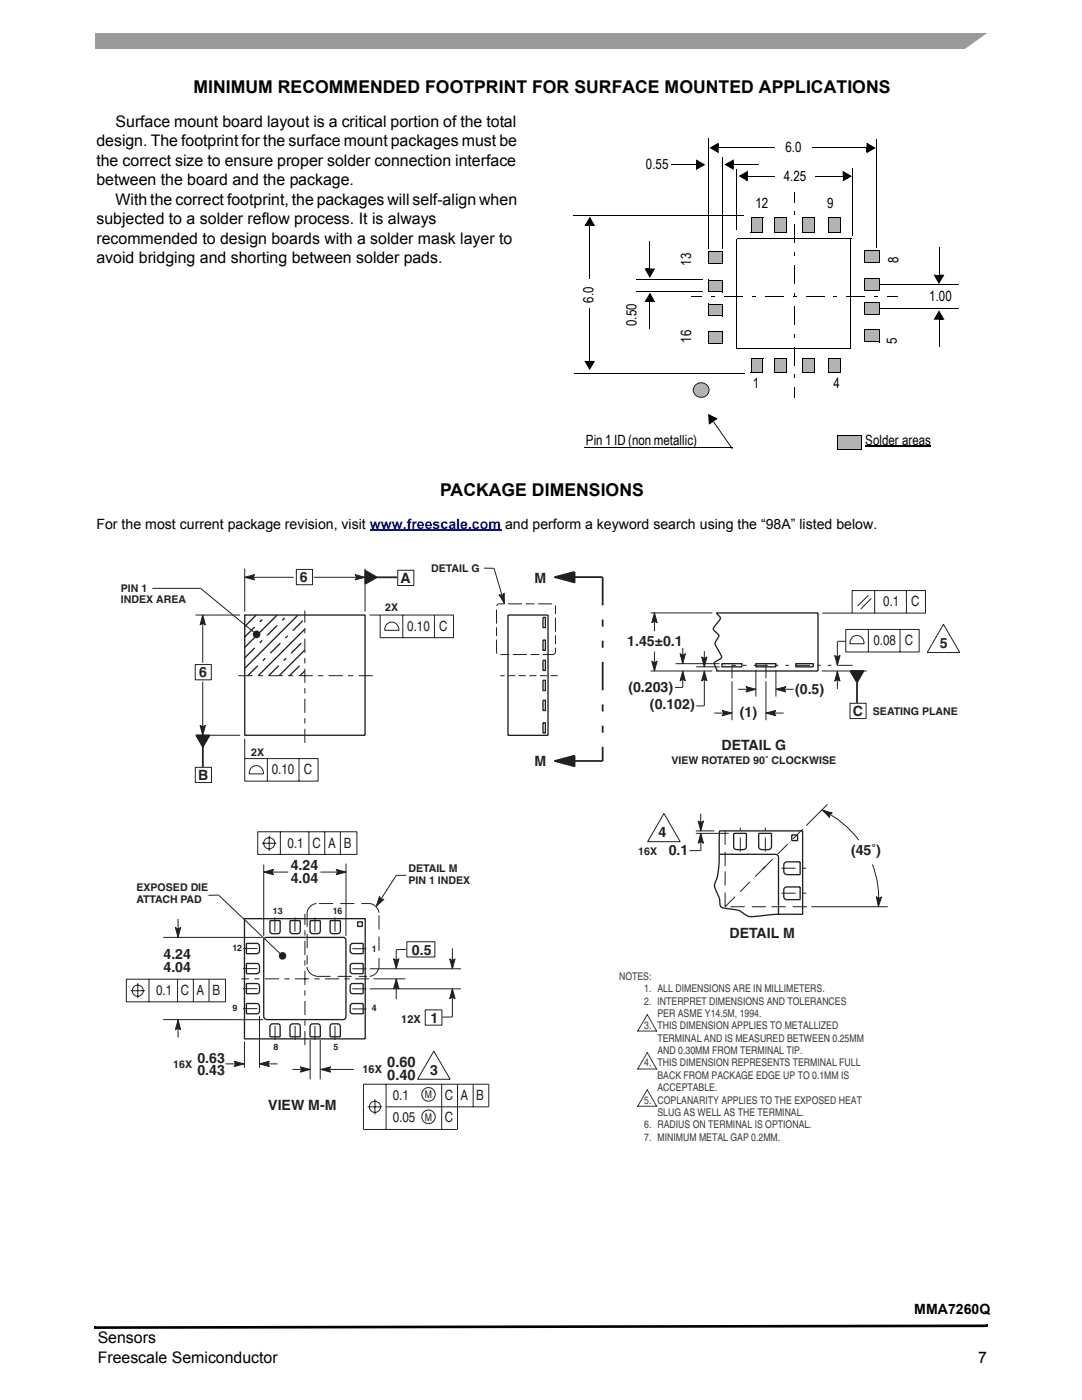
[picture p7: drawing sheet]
<svg xmlns="http://www.w3.org/2000/svg" width="216mm" height="279mm" viewBox="0 0 216 279" stroke-linecap="round" stroke-linejoin="round" font-family="sans-serif">
<path d="M18.8 264.7h.2v.5h-.2zM196.8 264.3h.3v.6h-.3zM19 264.7l177.8-.4v.6l-177.8 .3z" fill="#000"/>
<path d="M19 6.6h177.8v3.2h-177.8z" fill="#9a9a9a"/>
<path d="M192 10.2l5.3-3.8h1.5v3.8z" fill="#fff"/>
<path d="M73.8 105.8h26.2" fill="none" stroke="#00f" stroke-width=".3"/>
<path d="M147 47.7h22.8v21.9h-22.8z" fill="#fff"/>
<path d="M147 47.6v22M147 47.7h22.9M169.8 47.7v21.9M147 69.6h22.8" fill="none" stroke="#000" stroke-width=".2"/>
<g fill="#fff">
<path d="M136.1 49.1h2.9v4h-2.9z"/>
<path d="M177.4 48.5h3.4v4h-3.4z"/>
<path d="M136.1 63.3h3.7v5.1h-3.7z"/>
<path d="M177 64.7h3.8v4h-3.8z"/>
<path d="M125.1 60.1h3.7v5h-3.7z"/>
<path d="M116.6 56.3h3.7v5h-3.7z"/>
<path d="M172.7 86.8h13.4v2.9h-13.4z"/>
</g>
<path d="M172.7 89h13.1" fill="none" stroke="#000" stroke-width=".21"/>
<path d="M116.9 86.9h22.2v2.2h-22.2z" fill="#fff"/>
<path d="M172.5 50h2.9v2.3h-2.9z" fill="#b3b3b3"/>
<path d="M172.4 52.3h3M172.5 50h3M172.5 49.9v2.4M175.4 50v2.4" fill="none" stroke="#000" stroke-width=".2"/>
<path d="M172.5 55.6h2.9v2.3h-2.9z" fill="#b3b3b3"/>
<path d="M172.4 57.9h3M172.5 55.6h3M172.5 55.5v2.4M175.4 55.6v2.4" fill="none" stroke="#000" stroke-width=".2"/>
<path d="M172.5 60.4h2.9v2.3h-2.9z" fill="#b3b3b3"/>
<path d="M172.4 62.7h3M172.5 60.4h3M172.5 60.3v2.4M175.4 60.4v2.4" fill="none" stroke="#000" stroke-width=".2"/>
<path d="M172.5 65.8h2.9v2.4h-2.9z" fill="#b3b3b3"/>
<path d="M172.4 68.2h3M172.5 65.8h3M172.5 65.8v2.4M175.4 65.8v2.5" fill="none" stroke="#000" stroke-width=".2"/>
<path d="M141.4 50.3h2.8v2.3h-2.8z" fill="#b3b3b3"/>
<path d="M141.3 52.6h2.9M141.4 50.3h2.9M141.4 50.2v2.4M144.2 50.3v2.4" fill="none" stroke="#000" stroke-width=".2"/>
<path d="M141.4 55.9h2.8v2.3h-2.8z" fill="#b3b3b3"/>
<path d="M141.3 58.2h2.9M141.4 55.9h2.9M141.4 55.8v2.4M144.2 55.9v2.4" fill="none" stroke="#000" stroke-width=".2"/>
<path d="M141.4 60.7h2.8v2.3h-2.8z" fill="#b3b3b3"/>
<path d="M141.3 63h2.9M141.4 60.7h2.9M141.4 60.6v2.4M144.2 60.7v2.4" fill="none" stroke="#000" stroke-width=".2"/>
<path d="M141.4 66.1h2.8v2.4h-2.8z" fill="#b3b3b3"/>
<path d="M141.3 68.5h2.9M141.4 66.1h2.9M141.4 66.1v2.4M144.2 66.1v2.5" fill="none" stroke="#000" stroke-width=".2"/>
<path d="M149.9 71.5h2.3v2.9h-2.3z" fill="#b3b3b3"/>
<path d="M149.8 74.4h2.4M149.9 71.5h2.4M149.9 71.4v3M152.2 71.5v2.9" fill="none" stroke="#000" stroke-width=".2"/>
<path d="M154.5 71.5h2.4v2.9h-2.4z" fill="#b3b3b3"/>
<path d="M154.5 74.4h2.4M154.5 71.5h2.5M154.5 71.4v3M156.9 71.5v2.9" fill="none" stroke="#000" stroke-width=".2"/>
<path d="M160.1 71.5h2.4v2.9h-2.4z" fill="#b3b3b3"/>
<path d="M160.1 74.4h2.4M160.1 71.5h2.5M160.1 71.4v3M162.5 71.5v2.9" fill="none" stroke="#000" stroke-width=".2"/>
<path d="M165.4 71.5h2.3v2.9h-2.3z" fill="#b3b3b3"/>
<path d="M165.3 74.4h2.4M165.4 71.4v3M165.4 71.5h2.4M167.7 71.5v2.9" fill="none" stroke="#000" stroke-width=".2"/>
<path d="M149.9 43.5h2.3v2.9h-2.3z" fill="#b3b3b3"/>
<path d="M149.8 46.4h2.4M149.9 43.5h2.4M149.9 43.4v3M152.2 43.5v2.9" fill="none" stroke="#000" stroke-width=".2"/>
<path d="M154.5 43.5h2.4v2.9h-2.4z" fill="#b3b3b3"/>
<path d="M154.5 46.4h2.4M154.5 43.5h2.5M154.5 43.4v3M156.9 43.5v2.9" fill="none" stroke="#000" stroke-width=".2"/>
<path d="M160.1 43.5h2.4v2.9h-2.4z" fill="#b3b3b3"/>
<path d="M160.1 46.4h2.4M160.1 43.5h2.5M160.1 43.4v3M162.5 43.5v2.9" fill="none" stroke="#000" stroke-width=".2"/>
<path d="M165.4 43.5h2.3v2.9h-2.3z" fill="#b3b3b3"/>
<g fill="none" stroke="#000" stroke-width=".2">
<path d="M141.4 27.7v22M144.1 31.4v18.3M147 33.8v12M158.6 38.3v2.1M170.1 33.5v13.4M174.8 27.7v21.7M114.4 43h34M127 55.7h13.3M127 58.3h13.3M138 59.1h2.1M144.5 59.1h3.7M152.6 59.1h3.8"/>
<path d="M158.6 44.8v3.7M158.6 52.9v3.8M160.7 59.1h3.8M165.3 46.4h2.4M165.4 43.4v3M165.4 43.5h2.4M167.7 43.5v2.9M168.9 59.1h3.7M175.5 56.8h15.8M177 59.1h2.1M114.5 74.5h34M158.6 61v3.8"/>
<path d="M158.6 69.2v3.7M158.6 77.3v2.1M175.5 61.5h15.8"/>
</g>
<path d="M142 59h.6v.2h-.6zM150.1 59h.6v.2h-.6zM158.2 59h.7v.2h-.7zM158.5 42.3h.1v.6h-.1zM158.5 50.4h.1v.6h-.1zM158.5 58.5h.1v.7h-.1zM166.4 59h.6v.2h-.6zM174.5 59h.6v.2h-.6zM158.5 66.7h.1v.6h-.1zM158.5 74.8h.1v.6h-.1z" fill="#000"/>
<path d="M138.8 76.8a1.51 1.51 0 0 1 2.3 .1 1.51 1.51 0 0 1-.6 2.3 1.49 1.49 0 0 1-1.8-.5 1.49 1.49 0 0 1 .1-1.9z" fill-rule="evenodd" fill="#b3b3b3"/>
<path d="M138.7 76.8a1.69 1.69 0 0 1 1.8-.4 1.69 1.69 0 0 1 1.1 1.5h-.2l-.1-.6-.3-.4-.5-.3-.6-.1-.6 .1-.4 .3-.4 .4-.1 .6 .5 .9 .4 .3 .6 .1 .9-.2 .5-.6 .1-.5h.2a1.64 1.64 0 0 1-2 1.5 1.64 1.64 0 0 1-1.2-2.2zM141.4 77.9h.2z" fill="#000"/>
<path d="M167.2 87h4.7v2.7h-4.7z" fill="#b3b3b3"/>
<g fill="none" stroke="#000" stroke-width=".2">
<path d="M133.9 32.9h5.1M143.3 29.5h11.2M146.3 32.9h5.1M149.1 35.2h5.4M162.1 29.5h10.9M162.7 35.2h5.5M117.7 45v10.6M129.7 48.1v5.6M187.4 49.4v5.5M117.7 61.5v10.6M129.7 60.2v5.5M187.4 63.7v5.6"/>
<path d="M116.6 89.3h29.6M167.1 89.7h4.8M167.2 86.9v2.8M167.2 87h4.8M171.9 87v2.8"/>
</g>
<g fill="#000">
<path d="M138.9 31.8l1.8 1.1-1.8 1.1 .1-.5 1.3-.8 .2 .3-1.5-.7 .1-.3 .1 .9h-.3zM138.9 32.9h.3v.7h-.3zM143 28.8h.4v.7h-.4zM141.6 29.5l1.8-1.1-.1 .5-1.3 .8-.1-.4 1.4 .8-.2 .3-.1-.9h.4v1.1zM146 32.1h.4v.8h-.4zM144.5 32.9l1.9-1.1-.1 .5-1.3 .7-.2-.3 1.5 .7-.2 .4-.1-.9h.4v1zM148.9 34.4h.3v.8h-.3zM147.4 35.1l1.8-1-.1 .4-1.3 .8-.1-.3 1.4 .7-.1 .3-.1-.8h.3v1zM168.1 34.1l1.9 1.1-1.9 1 .1-.4 1.3-.8 .2 .3-1.5-.7 .2-.4 .1 1h-.4zM168.1 35.2h.4v.7h-.4zM172.9 28.5l1.9 1-1.9 1.1 .1-.5 1.3-.7 .2 .3-1.5-.8 .2-.3 .1 .9h-.4zM172.9 29.5h.4v.8h-.4z"/>
<path d="M117.7 43.2l1 1.9-.4-.1-.8-1.3 .4-.2-.8 1.5-.3-.2 .9-.1v.4h-1.1zM117.7 44.7h.7v.4h-.7zM128.9 53.6h.8v.4h-.8zM128.6 53.6l.5 .1 .7 1.3-.3 .2 .8-1.5 .3 .1-.9 .2v-.4h1l-1 1.8zM186.6 54.8h.8v.4h-.8zM186.3 54.8l.5 .1 .7 1.3-.3 .2 .8-1.5 .3 .2-.9 .1v-.4h1l-1 1.9zM116.9 72h.8v.4h-.8zM116.6 72l.5 .1 .7 1.3-.3 .2 .8-1.5 .3 .2-.9 .1v-.4h1l-1 1.9zM129.7 58.4l1 1.9-.4-.1-.8-1.3 .4-.2-.8 1.5-.3-.2 .9-.1v.4h-1.1zM129.7 59.9h.7v.4h-.7zM187.4 61.9l1.1 1.9-.5-.1-.8-1.3 .3-.2-.7 1.5-.3-.2 .9-.1v.4h-1.1zM187.4 63.4h.7v.4h-.7z"/>
<path d="M141.3 82.6l1.9 .9-.4 .2-1.4-.6 .2-.3 .2 1.6h-.4l.7-.5 .2 .3-.8 .5zM142.2 84.1h.2zM142.3 84.2l.1-.1 3.8 5.4-.2 .1zM142.1 83.9l.6-.5 .3 .3-.7 .5zM146 89.6h.2z"/>
</g>
<g fill="#000">
<path d="M139 32.1l1.4 .8-1.4 .7zM141.9 29.5l1.3-.7v1.5zM144.9 32.9l1.3-.8v1.5zM147.8 35.2l1.3-.8v1.5zM168.3 34.4l1.3 .8-1.3 .7zM173.1 28.8l1.3 .7-1.3 .8zM117.7 43.6l.7 1.3h-1.5zM128.9 53.8h1.5l-.7 1.3zM186.6 55h1.5l-.7 1.3zM116.9 72.2h1.5l-.7 1.3zM129.7 58.8l.7 1.3h-1.5zM187.4 62.3l.7 1.3h-1.5z"/>
<path d="M141.5 82.9l1.4 .7-1.3 .8z"/>
</g>
<path d="M50.4 122.7l-1.6 1.5M129.2 210.1l1.8 3.3h-3.8zM129.2 217.5l1.8 3.3h-3.8zM129.2 202.5l1.8 3.3h-3.8z" fill="none" stroke="#343a3c" stroke-width=".2"/>
<path d="M143.6 165.8h16.6v16.7h-2.1a55.7 55.7 0 0 0-8.5 .4l-1.4-.7a5.8 5.8 0 0 0-3.3-.9l-.6-.1a.89 .89 0 0 1-.7-1.2v-.7l-.4-.9a2.65 2.65 0 0 1-.5-2.3 18.1 18.1 0 0 0 .8-7zM143.7 170.5h11a.63 .63 0 0 1 .6 .6v11.4M148.9 166.3h-2.5v2.6M148.9 168.9a.6 .6 0 0 1-.6 .6l-1.3 .1a.63 .63 0 0 1-.6-.7M148.9 166.3v2.6M151.4 168.9a.63 .63 0 0 0 .6 .7M153.9 166.3h-2.5v2.6M153.9 166.3v2.6a.63 .63 0 0 1-.6 .7h-1.3M158 166.6h1.1v1.2h-1.1zM159.7 177h-2.7a.63 .63 0 0 0-.6 .6v1.3M159.7 177v2.5h-2.7a.63 .63 0 0 1-.6-.6M159.7 172h-2.7a.66 .66 0 0 0-.6 .6v1.3a.64 .64 0 0 0 .6 .6l2.7 .1v-2.6" fill="none" stroke="#231f20" stroke-width=".26"/>
<path d="M144.7 172.8v-8.1M147.7 170v-4.8M152.2 173.4l8.2-8.2M152.7 170v-4.8M155.9 173.3h5M155.9 178.3h5M144.7 181l8.2-8.3M144.7 181v-8.2M152.8 181h-8.1M161 181h-8.2" fill="none" stroke="#231f20" stroke-width=".2" stroke-dasharray="2.8 1.4" stroke-linecap="butt"/>
<path d="M138.8 165.8h3.7M138.8 166.3h6.6M165.1 160.5l-4.2 4.3M174.1 172.5a19.2 19.2 0 0 1 1.2 8.5M161.9 181h15.2" fill="none" stroke="#231f20" stroke-width=".2"/>
<path d="M174.9 179l.5 .3 .5-.3-.6 2z" fill-rule="evenodd" fill="#231f20"/>
<path d="M174.9 179l.5 .3 .5-.3-.6 2z" fill="none" stroke="#231f20" stroke-width=".2"/>
<path d="M164.1 161.7l2 .5-.6 .3v.6z" fill-rule="evenodd" fill="#231f20"/>
<path d="M139.8 166.3l.1 3.5M164.1 161.7a20.6 20.6 0 0 1 7.3 6M164.1 161.7l2 .5-.6 .3v.6z" fill="none" stroke="#231f20" stroke-width=".2"/>
<path d="M139.8 166.3l.6 2-.6-.3-.5 .3z" fill-rule="evenodd" fill="#231f20"/>
<path d="M139.8 162.4v3.4M139.8 166.3l.6 2-.6-.3-.5 .3z" fill="none" stroke="#231f20" stroke-width=".2"/>
<path d="M139.3 163.8l.5 .4 .6-.4-.6 2z" fill-rule="evenodd" fill="#231f20"/>
<path d="M132.5 162.3l3.2 5.7h-6.5zM137.6 169.8h2.3M139.3 163.8l.5 .4 .6-.4-.6 2z" fill="none" stroke="#231f20" stroke-width=".2"/>
<path d="M48.8 122.7h24v24h-24z" fill="#fff"/>
<path d="M48.8 122.7h24v24h-24z" fill="none" stroke="#231f20" stroke-width=".26"/>
<path d="M48.8 113.5v8.6M40.5 122.7v9.6M73.7 122.7h2.2M39 146.7h8.9M48.8 147.4v4" fill="none" stroke="#231f20" stroke-width=".2"/>
<path d="M40.5 122.7l.5 2-.5-.3-.6 .3z" fill-rule="evenodd" fill="#231f20"/>
<path d="M62.6 115.2h10.2M40.5 122.7l.5 2-.5-.3-.6 .3z" fill="none" stroke="#231f20" stroke-width=".2"/>
<path d="M70.9 114.7l1.9 .5-1.9 .5 .3-.5z" fill-rule="evenodd" fill="#231f20"/>
<path d="M70.9 114.7l1.9 .5-1.9 .5 .3-.5zM40.5 136v10.7" fill="none" stroke="#231f20" stroke-width=".2"/>
<path d="M39.9 144.8l.6 .3 .5-.3-.5 1.9z" fill-rule="evenodd" fill="#231f20"/>
<path d="M48.8 115.2h9.8M39.9 144.8l.6 .3 .5-.3-.5 1.9z" fill="none" stroke="#231f20" stroke-width=".2"/>
<path d="M48.8 115.2l2-.5-.3 .5 .3 .5z" fill-rule="evenodd" fill="#231f20"/>
<path d="M48.8 115.2l2-.5-.3 .5 .3 .5z" fill="none" stroke="#231f20" stroke-width=".2"/>
<path d="M75.2 115.2h4.1" fill="none" stroke="#231f20" stroke-width=".35"/>
<path d="M72.9 113.9l2.3 1.3-2.3 1.3z" fill="#231f20"/>
<path d="M72.9 113.9l2.3 1.3-2.3 1.3zM40.5 149.1v4" fill="none" stroke="#231f20" stroke-width=".35"/>
<path d="M39.2 146.8h2.6l-1.3 2.2z" fill="#231f20"/>
<path d="M39.2 146.8h2.6l-1.3 2.2z" fill="none" stroke="#231f20" stroke-width=".35"/>
<path d="M40 117.4l11.2 9.2" fill="none" stroke="#231f20" stroke-width=".2"/>
<circle cx="51.2" cy="126.6" r=".59" fill="#231f20"/>
<circle cx="51.2" cy="126.6" r=".59" fill="none" stroke="#231f20" stroke-width=".35"/>
<path d="M30.4 117.4h9.6" fill="none" stroke="#231f20" stroke-width=".2"/>
<path d="M39 132.6h3.2v3.1h-3.2z" fill="#fff"/>
<path d="M39 132.6h3.2v3.1h-3.2z" fill="none" stroke="#231f20" stroke-width=".2"/>
<path d="M39 153.1h3.2v3.1h-3.2z" fill="#fff"/>
<path d="M75.9 122.7h14.6v4.6h-14.6zM79.6 125.8h-2.8a1.43 1.43 0 0 1 1.4-1.6 1.43 1.43 0 0 1 1.4 1.6M80.4 122.7v4.6M86.7 122.7v4.6M39 153.1h3.2v3.1h-3.2zM48.8 151.4h14.7v4.5h-14.7zM49.8 154.4l2.8 .1a1.43 1.43 0 0 0-1.4-1.7 1.43 1.43 0 0 0-1.4 1.6M53.3 151.4v4.5M59.7 151.4v4.5" fill="none" stroke="#231f20" stroke-width=".2"/>
<path d="M79.4 113.8h3.2v3.1h-3.2z" fill="#fff"/>
<path d="M79.4 113.8h3.2v3.1h-3.2z" fill="none" stroke="#231f20" stroke-width=".2"/>
<path d="M59.1 113.6h3.3v3.1h-3.3z" fill="#fff"/>
<path d="M59.1 113.6h3.3v3.1h-3.3zM72.8 113.5v8.6M39 122.7h8.9" fill="none" stroke="#231f20" stroke-width=".2"/>
<path d="M74.4 134.8h-27.2M60.8 148.3v-26.5" fill="none" stroke="#231f20" stroke-width=".2" stroke-dasharray="2.8 1.1 1.1 1.1" stroke-linecap="butt"/>
<path d="M101.4 122.7h8v24.1h-8z" fill="none" stroke="#231f20" stroke-width=".26"/>
<path d="M108.3 127.7h.5v2.1h-.5z" fill="#fff"/>
<path d="M108.3 127.7h.5v2.1h-.5z" fill="none" stroke="#231f20" stroke-width=".26"/>
<path d="M108.3 131.8h.5v2h-.5z" fill="#fff"/>
<path d="M108.3 131.8h.5v2h-.5z" fill="none" stroke="#231f20" stroke-width=".26"/>
<path d="M108.3 135.8h.5v2h-.5z" fill="#fff"/>
<path d="M108.3 135.8h.5v2h-.5z" fill="none" stroke="#231f20" stroke-width=".26"/>
<path d="M108.3 139.8h.5v2h-.5z" fill="#fff"/>
<path d="M108.3 139.8h.5v2h-.5z" fill="none" stroke="#231f20" stroke-width=".26"/>
<path d="M108.3 123.2h.5v2.1h-.5z" fill="#fff"/>
<path d="M108.3 123.2h.5v2.1h-.5z" fill="none" stroke="#231f20" stroke-width=".26"/>
<path d="M108.3 144.2h.5v2.1h-.5z" fill="#fff"/>
<path d="M108.3 144.2h.5v2.1h-.5z" fill="none" stroke="#231f20" stroke-width=".26"/>
<path d="M110.7 115.2h9.6" fill="none" stroke="#231f20" stroke-width=".35"/>
<path d="M110.7 115.2l3.9-1.1v2.1z" fill="#231f20"/>
<path d="M110.7 115.2l3.9-1.1v2.1zM110.7 151.9h9.6" fill="none" stroke="#231f20" stroke-width=".35"/>
<path d="M110.7 151.9l3.9-1.1v2.1z" fill="#231f20"/>
<path d="M110.7 151.9l3.9-1.1v2.1z" fill="none" stroke="#231f20" stroke-width=".35"/>
<path d="M120.3 115.2v36.7" fill="none" stroke="#231f20" stroke-width=".35" stroke-dasharray="5.6 2.8 1.4 2.8 1.4 2.8" stroke-linecap="butt"/>
<path d="M97 122.3h3.7v3.6h-3.7z" fill="#fff"/>
<path d="M97 122.3h3.7v3.6h-3.7z" fill="none" stroke="#fff" stroke-width=".2"/>
<path d="M111.3 134.8h-11.5" fill="none" stroke="#231f20" stroke-width=".2" stroke-dasharray="1.4 .7" stroke-linecap="butt"/>
<path d="M142.9 122.3h20.3v11.6h-20.3M143.2 122.4l-.1 .1 .1 .2a.7 .7 0 0 1 .4 1.1l-1.1 1.4a.83 .83 0 0 0 .5 1.1l.3 .3a.96 .96 0 0 1-.4 1.2 1.04 1.04 0 0 0 .2 1.5l.9 1.9-.2 .2-1.1 .7a1.15 1.15 0 0 0 .3 1.4l.1 .3" fill="none" stroke="#231f20" stroke-width=".26"/>
<path d="M144.1 132.4h4v.7h-4z" fill="#fff"/>
<path d="M144.1 132.4h4v.7h-4z" fill="none" stroke="#231f20" stroke-width=".26"/>
<path d="M150.8 132.4h4v.7h-4z" fill="#fff"/>
<path d="M150.8 132.4h4v.7h-4z" fill="none" stroke="#231f20" stroke-width=".26"/>
<path d="M158.8 132.4h3.5v.7h-3.5z" fill="#fff"/>
<path d="M158.8 132.4h3.5v.7h-3.5z" fill="none" stroke="#231f20" stroke-width=".26"/>
<path d="M129.8 133.9h12.3M138.9 133.1h4.7M164 133.9h8.9" fill="none" stroke="#231f20" stroke-width=".2"/>
<path d="M171 136.2v4.1" fill="none" stroke="#231f20" stroke-width=".35"/>
<path d="M169.7 133.9h2.6l-1.3 2.3z" fill="#231f20"/>
<path d="M169.7 133.9h2.6l-1.3 2.3z" fill="none" stroke="#231f20" stroke-width=".35"/>
<path d="M140.5 133.9v7" fill="none" stroke="#231f20" stroke-width=".2"/>
<path d="M140.5 133.9l.6 2-.6-.3-.5 .3z" fill-rule="evenodd" fill="#231f20"/>
<path d="M136.2 133.9v3.3M140.5 133.9l.6 2-.6-.3-.5 .3z" fill="none" stroke="#231f20" stroke-width=".2"/>
<path d="M136.2 133.9l.5 2-.5-.3-.5 .3z" fill-rule="evenodd" fill="#231f20"/>
<path d="M136.2 133.9l.5 2-.5-.3-.5 .3zM140.5 129.9v3.2" fill="none" stroke="#231f20" stroke-width=".2"/>
<path d="M140 131.1l.5 .3 .6-.3-.6 2z" fill-rule="evenodd" fill="#231f20"/>
<path d="M140 131.1l.5 .3 .6-.3-.6 2zM167.1 128v4.8" fill="none" stroke="#231f20" stroke-width=".2"/>
<path d="M166.6 130.8l.5 .3 .5-.3-.5 2z" fill-rule="evenodd" fill="#231f20"/>
<path d="M129.8 122.3h12.3M130.6 122.3v3.7M164.1 122.4h5.9M166.6 130.8l.5 .3 .5-.3-.5 2z" fill="none" stroke="#231f20" stroke-width=".2"/>
<path d="M130.6 122.3l.5 2-.5-.3-.5 .3z" fill-rule="evenodd" fill="#231f20"/>
<path d="M130.6 122.3l.5 2-.5-.3-.5 .3zM130.6 130v3.9" fill="none" stroke="#231f20" stroke-width=".2"/>
<path d="M130.1 132l.5 .3 .5-.3-.5 1.9z" fill-rule="evenodd" fill="#231f20"/>
<path d="M130.1 132l.5 .3 .5-.3-.5 1.9zM167.1 134v3.5" fill="none" stroke="#231f20" stroke-width=".2"/>
<path d="M167.1 134l.5 1.9-.5-.3-.5 .3z" fill-rule="evenodd" fill="#231f20"/>
<path d="M170 117.9h14.7v4.5h-14.7zM173.3 118.8l-2.2 2.2M173.9 119.4l-2.2 2.2M174.5 117.9v4.5M180.9 117.9v4.5M167.1 134l.5 1.9-.5-.3-.5 .3zM168.8 125.6h14.6v4.5h-14.6zM169.9 127.3a1.42 1.42 0 0 1 1.7-.3 1.42 1.42 0 0 1 .8 1.5h-2.8v-.4zM173.3 125.6v4.5M179.6 125.6v4.5" fill="none" stroke="#231f20" stroke-width=".2"/>
<path d="M169.6 140.4h3.2v3h-3.2z" fill="#fff"/>
<path d="M146.1 136v7.7M147.3 137.6h3.5M150.8 133.7v5.3M152.8 136v7.7M154.8 133.7v5.3M167.2 128h1.5M188.3 124.6l3.2 5.6h-6.5zM139 140.9h1.5M169.6 140.4h3.2v3h-3.2z" fill="none" stroke="#231f20" stroke-width=".2"/>
<path d="M148.9 137l1.9 .6-1.9 .5 .3-.5z" fill-rule="evenodd" fill="#231f20"/>
<path d="M148.9 137l1.9 .6-1.9 .5 .3-.5zM142.5 142.3h3.6" fill="none" stroke="#231f20" stroke-width=".2"/>
<path d="M144.1 141.8l2 .5-2 .5 .3-.5z" fill-rule="evenodd" fill="#231f20"/>
<path d="M144.1 141.8l2 .5-2 .5 .3-.5zM152.8 142.3h3.6" fill="none" stroke="#231f20" stroke-width=".2"/>
<path d="M152.8 142.3l2-.5-.3 .5 .3 .5z" fill-rule="evenodd" fill="#231f20"/>
<path d="M154.8 137.6h3.6M152.8 142.3l2-.5-.3 .5 .3 .5z" fill="none" stroke="#231f20" stroke-width=".2"/>
<path d="M154.8 137.6l2-.6-.3 .6 .3 .5z" fill-rule="evenodd" fill="#231f20"/>
<path d="M134.8 132.4h8.8M136.2 129.3v3.1M154.8 137.6l2-.6-.3 .6 .3 .5z" fill="none" stroke="#231f20" stroke-width=".2"/>
<path d="M146.1 135.4v-3.4M152.8 135.4v-3.4" fill="none" stroke="#231f20" stroke-width=".2" stroke-dasharray="2.8 1.4" stroke-linecap="butt"/>
<path d="M170.1 132.8h-25.5" fill="none" stroke="#231f20" stroke-width=".2" stroke-dasharray="2.8 1.4 .7 1.4 .7 1.4" stroke-linecap="butt"/>
<path d="M135.7 130.5l.5 .3 .5-.3-.5 1.9z" fill-rule="evenodd" fill="#231f20"/>
<path d="M134.7 137.2h1.5M135.7 130.5l.5 .3 .5-.3-.5 1.9z" fill="none" stroke="#231f20" stroke-width=".2"/>
<path d="M48.8 183.3h24.1v24h-24.1z" fill="#fff"/>
<g fill="none" stroke="#231f20" stroke-width=".26">
<path d="M48.8 183.3h24.1v24h-24.1zM49.2 194.3v-2h2.1l.4 .2 .1 1.3-.3 .4-2.3 .1M49.2 188.3h2.1l.4 .2 .1 .3M49.2 188.3v2l2.3-.1 .3-.4v-1M49.2 196.3l2.3 .1 .3 .4-.1 1.3-.4 .2h-2.1zM55.9 183.7h-2v2.1M55.9 183.7l-.1 2.4-.4 .2h-1h-.3l-.3-.5M57.9 183.7h2v2.1l-.2 .5h-1.3l-.5-.2zM61.9 183.7v2.4l.5 .2h1.3l.2-.5v-2.1h-2M65.9 183.7v2.4l.5 .2h1l.4-.2 .1-.3M65.9 183.7h2M67.9 183.7v2.1"/>
<path d="M68.5 187.1l.4 .2 .1 .3v15.4l-.2 .4-.3 .1M68.5 187.1l-15.6 .1-.3 .4v15.4M70.1 196.3h2.4v2l-2.4-.1-.2-.4v-1zM70.4 192.3h-.3l-.2 .5v1.3l.5 .2M70.4 194.3h2.1M70.4 192.3h2.1v2M71.4 184h.9v.9h-.9zM72.5 188.3l-2.4 .1-.2 .4v1.2l.5 .3h2.1v-2M51.3 200.3l.4 .2 .1 .3v1l-.3 .4-2.3 .1M51.3 200.3h-2.1v2M52.7 203v.2l.5 .3h15.3M55.9 204.8l-.1-.2-.4-.3-1.3 .1-.2 .4v2.1h2"/>
<path d="M55.9 204.8v2.1M59.4 204.3l.4 .3 .1 .2v2.1h-2v-2.3l.5-.3h1M61.9 206.9v-2.3l.5-.3 1.2 .1 .3 .4v2.1h-2M65.9 206.9h2M67.9 204.8l-.3-.4a1.71 1.71 0 0 0-1.7 .2v2.3M67.9 204.8v2.1M72.5 202.3v-2h-2.1l-.5 .2v1.3l.2 .4 2.4 .1"/>
</g>
<path d="M69 172.3v14.5M73.8 193.3h18.2M79.1 195.4v4" fill="none" stroke="#231f20" stroke-width=".2"/>
<path d="M79.1 195.4l.5 1.9-.5-.3-.6 .3z" fill-rule="evenodd" fill="#231f20"/>
<path d="M73.8 197.3h18.2M79.1 195.4l.5 1.9-.5-.3-.6 .3zM79.1 189.5v3.8" fill="none" stroke="#231f20" stroke-width=".2"/>
<path d="M78.5 191.3l.6 .3 .5-.3-.5 2z" fill-rule="evenodd" fill="#231f20"/>
<path d="M43.6 178.6l12.8 12.2M52.6 172.6v14.2M78.5 191.3l.6 .3 .5-.3-.5 2zM48.8 207.9v5.2M51.8 202.7v10.4M61.9 207.5v7.9M63.9 207.5v7.9" fill="none" stroke="#231f20" stroke-width=".2"/>
<circle cx="56.4" cy="190.8" r=".58" fill="#231f20"/>
<circle cx="56.4" cy="190.8" r=".58" fill="none" stroke="#231f20" stroke-width=".35"/>
<path d="M43.6 178.6l-2 .1M58.4 213.4h3.5" fill="none" stroke="#231f20" stroke-width=".2"/>
<path d="M59.9 212.9l2 .5-2 .6 .3-.6z" fill-rule="evenodd" fill="#231f20"/>
<path d="M59.9 212.9l2 .5-2 .6 .3-.6zM64 213.4h6.6" fill="none" stroke="#231f20" stroke-width=".2"/>
<path d="M64 213.4l2-.5-.3 .5 .3 .6z" fill-rule="evenodd" fill="#231f20"/>
<path d="M63.9 174h5.1M64 213.4l2-.5-.3 .5 .3 .6z" fill="none" stroke="#231f20" stroke-width=".2"/>
<path d="M67.1 173.5l1.9 .5-1.9 .6 .3-.6z" fill-rule="evenodd" fill="#231f20"/>
<path d="M52.6 174h4.9M67.1 173.5l1.9 .5-1.9 .6 .3-.6z" fill="none" stroke="#231f20" stroke-width=".2"/>
<path d="M52.6 174l2-.5-.3 .5 .3 .6z" fill-rule="evenodd" fill="#231f20"/>
<path d="M52.6 174l2-.5-.3 .5 .3 .6zM45 212.3h3.7" fill="none" stroke="#231f20" stroke-width=".2"/>
<path d="M46.7 211.8l2 .5-2 .5 .3-.5z" fill-rule="evenodd" fill="#231f20"/>
<path d="M46.7 211.8l2 .5-2 .5 .3-.5zM51.8 212.3h3.6" fill="none" stroke="#231f20" stroke-width=".2"/>
<path d="M51.8 212.3l1.9-.5-.3 .5 .3 .5z" fill-rule="evenodd" fill="#231f20"/>
<g fill="none" stroke="#231f20" stroke-width=".2">
<path d="M51.4 166h19.8v4.5h-19.8zM52.3 168.3h2.8M53.7 166.8v3M55.9 166v4.5M61.6 166v4.5M64.8 166v4.5M67.9 166v4.5M81.1 174.7h-2l-4 6.2M51.8 212.3l1.9-.5-.3 .5 .3 .5zM74.8 219.4v3M77 216.4v9M88.1 216.4v9"/>
<path d="M91.3 216.4v9M94.4 216.4v4.5M73.4 220.9h2.8M77.1 220.9h20.4v-4.5h-25v9h18.7"/>
<circle cx="53.7" cy="168.3" r="1.11"/>
<circle cx="85.5" cy="218.4" r="1.35"/>
<circle cx="74.8" cy="220.9" r="1.11"/>
<circle cx="85.5" cy="222.9" r="1.35"/>
</g>
<path d="M73.7 195.4h-25.5M60.8 208.6v-26.2" fill="none" stroke="#231f20" stroke-width=".2" stroke-dasharray="2.8 1.1 1.1 1.1" stroke-linecap="butt"/>
<path d="M61.3 182.1a2.16 2.16 0 0 1 2.3-1.8M61.3 182.2v10.3M63.1 194.8a2.12 2.12 0 0 1-1.9-2.4M63.1 194.9h10.1M63.6 180.3h10.2M73.7 180.3a2.12 2.12 0 0 1 1.9 2.4M75.6 193a2.13 2.13 0 0 1-2.4 1.9M75.6 182.7v10.3" fill="none" stroke="#231f20" stroke-width=".2" stroke-dasharray="2.8 1.4" stroke-linecap="butt"/>
<path d="M75.7 178.9l.3 .6h.6l-1.5 1.4z" fill-rule="evenodd" fill="#231f20"/>
<path d="M96.6 113.4h2l2 7M75.7 178.9l.3 .6h.6l-1.5 1.4z" fill="none" stroke="#231f20" stroke-width=".2"/>
<path d="M99.6 118.7l.6 .1 .4-.4v2z" fill-rule="evenodd" fill="#231f20"/>
<path d="M99.6 118.7l.6 .1 .4-.4v2zM32.6 187.1h19.7M35.5 183.4v3.7M32.6 203.5h19.9" fill="none" stroke="#231f20" stroke-width=".2"/>
<path d="M35 185.1l.5 .3 .5-.3-.5 2z" fill-rule="evenodd" fill="#231f20"/>
<path d="M35 185.1l.5 .3 .5-.3-.5 2zM35.5 203.5v3.6" fill="none" stroke="#231f20" stroke-width=".2"/>
<path d="M35.5 203.5l.5 2-.5-.3-.5 .3z" fill-rule="evenodd" fill="#231f20"/>
<g fill="none" stroke="#231f20" stroke-width=".2">
<path d="M25.2 195.4h19.8v4.5h-19.8zM26.1 197.7h2.8M27.5 196.2v3M29.7 195.4v4.5M35.4 195.4v4.5M38.6 195.4v4.5M41.7 195.4v4.5M81.1 189.5h-2M35.5 203.5l.5 2-.5-.3-.5 .3z"/>
<circle cx="27.5" cy="197.7" r="1.1"/>
</g>
<path d="M84.9 201.5h3.3v3.1h-3.3z" fill="#fff"/>
<path d="M74.5 195.4h6.4M84.9 201.5h3.3v3.1h-3.3z" fill="none" stroke="#231f20" stroke-width=".2"/>
<g fill="none" stroke="#231f20" stroke-width=".2" stroke-dasharray="2.8 1.4" stroke-linecap="butt">
<path d="M48.5 193.3h3.7M48.5 189.3h3.7M48.5 197.3h3.7M54.8 183.1v3.7M58.9 183.1v3.7M62.8 183.1v3.7M66.8 183.1v3.7M73.1 193.3h-3.7M73.1 189.3h-3.7M73.1 197.3h-3.7M48.5 201.3h3.7M54.9 207.6v-3.7"/>
<path d="M58.9 207.6v-3.7M62.8 207.6v-3.7M66.8 207.6v-3.7M73.1 201.3h-3.7"/>
</g>
<path d="M81.2 187.9h5.6v3.1h-5.6z" fill="#fff"/>
<path d="M81.2 187.9h5.6v3.1h-5.6zM90.3 189.3v4" fill="none" stroke="#231f20" stroke-width=".2"/>
<path d="M89.7 191.4l.6 .3 .5-.3-.5 1.9z" fill-rule="evenodd" fill="#231f20"/>
<path d="M89.7 191.4l.6 .3 .5-.3-.5 1.9zM90.3 197.3v5.7" fill="none" stroke="#231f20" stroke-width=".2"/>
<path d="M90.3 197.3l.5 2-.5-.3-.6 .3z" fill-rule="evenodd" fill="#231f20"/>
<path d="M90.3 197.3l.5 2-.5-.3-.6 .3zM86.6 209.8l3.2 5.6h-6.5zM90.3 203h-2" fill="none" stroke="#231f20" stroke-width=".2"/>
<path d="M51.1 122.7l-2.3 2.3M55.3 122.7l-6.5 6.5M59.5 122.7l-10.7 10.7M60.8 125.6l-9.3 9.2M60.8 129.7l-5.1 5.1M60.8 133.9l-.9 .9" fill="none" stroke="#231f20" stroke-width=".26"/>
<path d="M48.8 127.1l4.4-4.4M48.8 131.3l8.6-8.6M49.4 134.8l11.4-11.3M53.6 134.8l7.2-7.2M57.8 134.8l3-3" fill="none" stroke="#231f20" stroke-width=".26" stroke-dasharray="2.8 1.4 .7 1.4" stroke-linecap="butt"/>
<path d="M99.2 120.8l.4-.3 11 .1 .2 .5v9.3l-.5 .2-10.9-.1-.3-.4z" fill="none" stroke="#231f20" stroke-width=".2" stroke-dasharray="2.8 .7 1.8 .7" stroke-linecap="butt"/>
<g font-size="3.5">
<text x="38.6" y="18.5">MINIMUM RECOMMENDED FOOTPRINT FOR SURFACE MOUNTED APPLICATIONS</text>
<text x="87.8" y="98.9">PACKAGE DIMENSIONS</text>
</g>
<g font-size="3.2">
<text x="19.2" y="29.2">design. The footprint for the surface mount packages must be</text>
<text x="23.1" y="25.3">Surface mount board layout is a critical portion of the total</text>
<text x="19.2" y="33.1">the correct size to ensure proper solder connection interface</text>
<text x="19.2" y="37">between the board and the package.</text>
<text x="23.1" y="40.8">With the correct footprint, the packages will self-align when</text>
<text x="19.2" y="44.7">subjected to a solder reflow process. It is always</text>
<text x="19.2" y="48.6">recommended to design boards with a solder mask layer to</text>
<text x="19.2" y="52.5">avoid bridging and shorting between solder pads.</text>
<text x="19.5" y="268.1">Sensors</text>
<text x="19.5" y="272">Freescale Semiconductor</text>
<text x="195.2" y="272">7</text>
</g>
<g font-size="2.9" fill="#231f20">
<text x="77.3" y="213">0.60</text>
<text x="77.3" y="215.6">0.40</text>
</g>
<g font-size="2.8">
<text x="128.9" y="33.7">0.55</text>
<text x="156.8" y="30.4">6.0</text>
<text x="150.7" y="41.5">12</text>
<text x="156.4" y="36">4.25</text>
<text x="165" y="41.5">9</text>
<text x="137.9" y="53.1" transform="rotate(-90 137.9 53.1)">13</text>
<text x="179.3" y="52.5" transform="rotate(-90 179.3 52.5)">8</text>
<text x="118.4" y="60.4" transform="rotate(-90 118.4 60.4)">6.0</text>
<text x="127" y="65.1" transform="rotate(-90 127 65.1)">0.50</text>
<text x="185.4" y="60">1.00</text>
<text x="137.9" y="68.4" transform="rotate(-90 137.9 68.4)">16</text>
<text x="178.9" y="68.7" transform="rotate(-90 178.9 68.7)">5</text>
<text x="150.2" y="77.5">1</text>
<text x="166.3" y="77.5">4</text>
<text x="116.9" y="88.8">Pin 1 ID (non metallic)</text>
<text x="172.7" y="88.7">Solder areas</text>
<text x="19.2" y="105.5">For the most current package revision, visit www.freescale.com and perform a keyword search using the ì98Aî listed below.</text>
<text x="182.4" y="262.2">MMA7260Q</text>
</g>
<g font-size="2.8" fill="#231f20">
<text x="59.9" y="116.2">6</text>
<text x="79.9" y="116.4">A</text>
<text x="106.7" y="116.4">M</text>
<text x="81.3" y="125.9">0.10</text>
<text x="87.7" y="125.9">C</text>
<text x="176.2" y="121">0.1</text>
<text x="181.8" y="121">C</text>
<text x="125.2" y="128.9">1.45±0.1</text>
<text x="174.3" y="128.8">0.08</text>
<text x="180.6" y="128.8">C</text>
<text x="187.5" y="129.4">5</text>
<text x="39.7" y="135.2">6</text>
<text x="125.4" y="138.2">(0.203)</text>
<text x="129.7" y="141.5">(0.102)</text>
<text x="147.6" y="143.2">(1)</text>
<text x="158.7" y="138.4">(0.5)</text>
<text x="170.1" y="142.9">C</text>
<text x="144" y="149.6">DETAIL G</text>
<text x="39.5" y="155.7">B</text>
<text x="54.2" y="154.6">0.10</text>
<text x="60.6" y="154.6">C</text>
<text x="106.7" y="152.9">M</text>
<text x="131.4" y="167.1">4</text>
<text x="57.4" y="169.2">0.1</text>
<text x="58" y="173.7">4.24</text>
<text x="62.3" y="169.2">C</text>
<text x="65.5" y="169.2">A</text>
<text x="68.6" y="169.2">B</text>
<text x="133.4" y="170.7">0.1</text>
<text x="169.8" y="170.7">(45˚)</text>
<text x="58" y="176.2">4.04</text>
<text x="32.6" y="191.4">4.24</text>
<text x="82.2" y="190.5">0.5</text>
<text x="145.6" y="187.2">DETAIL M</text>
<text x="32.6" y="194">4.04</text>
<text x="31.2" y="198.6">0.1</text>
<text x="36.1" y="198.6">C</text>
<text x="39.2" y="198.6">A</text>
<text x="42.4" y="198.6">B</text>
<text x="85.9" y="204.1">1</text>
<text x="39.4" y="212.1">0.63</text>
<text x="39.4" y="214.6">0.43</text>
<text x="85.9" y="214.5">3</text>
<text x="53.5" y="221.6">VIEW M-M</text>
<text x="78.4" y="219.5">0.1</text>
<text x="88.8" y="219.5">C</text>
<text x="91.9" y="219.5">A</text>
<text x="95" y="219.5">B</text>
<text x="78.4" y="224">0.05</text>
<text x="88.8" y="224">C</text>
</g>
<g font-size="2.2" fill="#231f20">
<text x="80.1" y="204.1">12X</text>
<text x="72.3" y="214.2">16X</text>
</g>
<g font-size="2.1" fill="#231f20">
<text x="24.1" y="118.2">PIN 1</text>
<text x="86.1" y="114.2">DETAIL G</text>
<text x="24.1" y="120.3">INDEX AREA</text>
<text x="76.9" y="121.8">2X</text>
<text x="174.2" y="142.6">SEATING PLANE</text>
<text x="50.1" y="150.9">2X</text>
<text x="134" y="152.5">VIEW ROTATED 90˚ CLOCKWISE</text>
<text x="81.5" y="173.9">DETAIL M</text>
<text x="127.3" y="170.7">16X</text>
<text x="27.2" y="177.8">EXPOSED DIE</text>
<text x="81.5" y="176.4">PIN 1 INDEX</text>
<text x="27.2" y="180.2">ATTACH PAD</text>
<text x="34.6" y="213.2">16X</text>
<text x="84.8" y="219.2">M</text>
<text x="84.8" y="223.7">M</text>
</g>
<g font-size="2.1" fill="#343a3c">
<text x="123.5" y="195.6">NOTES:</text>
<text x="128.5" y="198">1. ALL DIMENSIONS ARE IN MILLIMETERS.</text>
<text x="128.5" y="200.5">2. INTERPRET DIMENSIONS AND TOLERANCES</text>
<text x="131.2" y="203">PER ASME Y14.5M, 1994.</text>
<text x="128.5" y="205.4">3. THIS DIMENSION APPLIES TO METALLIZED</text>
<text x="131.2" y="207.9">TERMINAL AND IS MEASURED BETWEEN 0.25MM</text>
<text x="128.5" y="212.8">4. THIS DIMENSION REPRESENTS TERMINAL FULL</text>
<text x="131.2" y="210.4">AND 0.30MM FROM TERMINAL TIP.</text>
<text x="131.2" y="215.3">BACK FROM PACKAGE EDGE UP TO 0.1MM IS</text>
<text x="128.5" y="220.3">5. COPLANARITY APPLIES TO THE EXPOSED HEAT</text>
<text x="131.2" y="217.8">ACCEPTABLE.</text>
<text x="128.5" y="225.2">6. RADIUS ON TERMINAL IS OPTIONAL.</text>
<text x="128.5" y="227.7">7. MINIMUM METAL GAP 0.2MM.</text>
<text x="131.2" y="222.7">SLUG AS WELL AS THE TERMINAL.</text>
</g>
<g font-size="1.8" fill="#231f20">
<text x="54.5" y="182.4">13</text>
<text x="66.4" y="182.4">16</text>
<text x="46.4" y="189.8">12</text>
<text x="74.2" y="189.9">1</text>
<text x="46.4" y="201.8">9</text>
<text x="74.2" y="201.9">4</text>
<text x="54.5" y="209.5">8</text>
<text x="66.6" y="209.5">5</text>
</g>
</svg>
